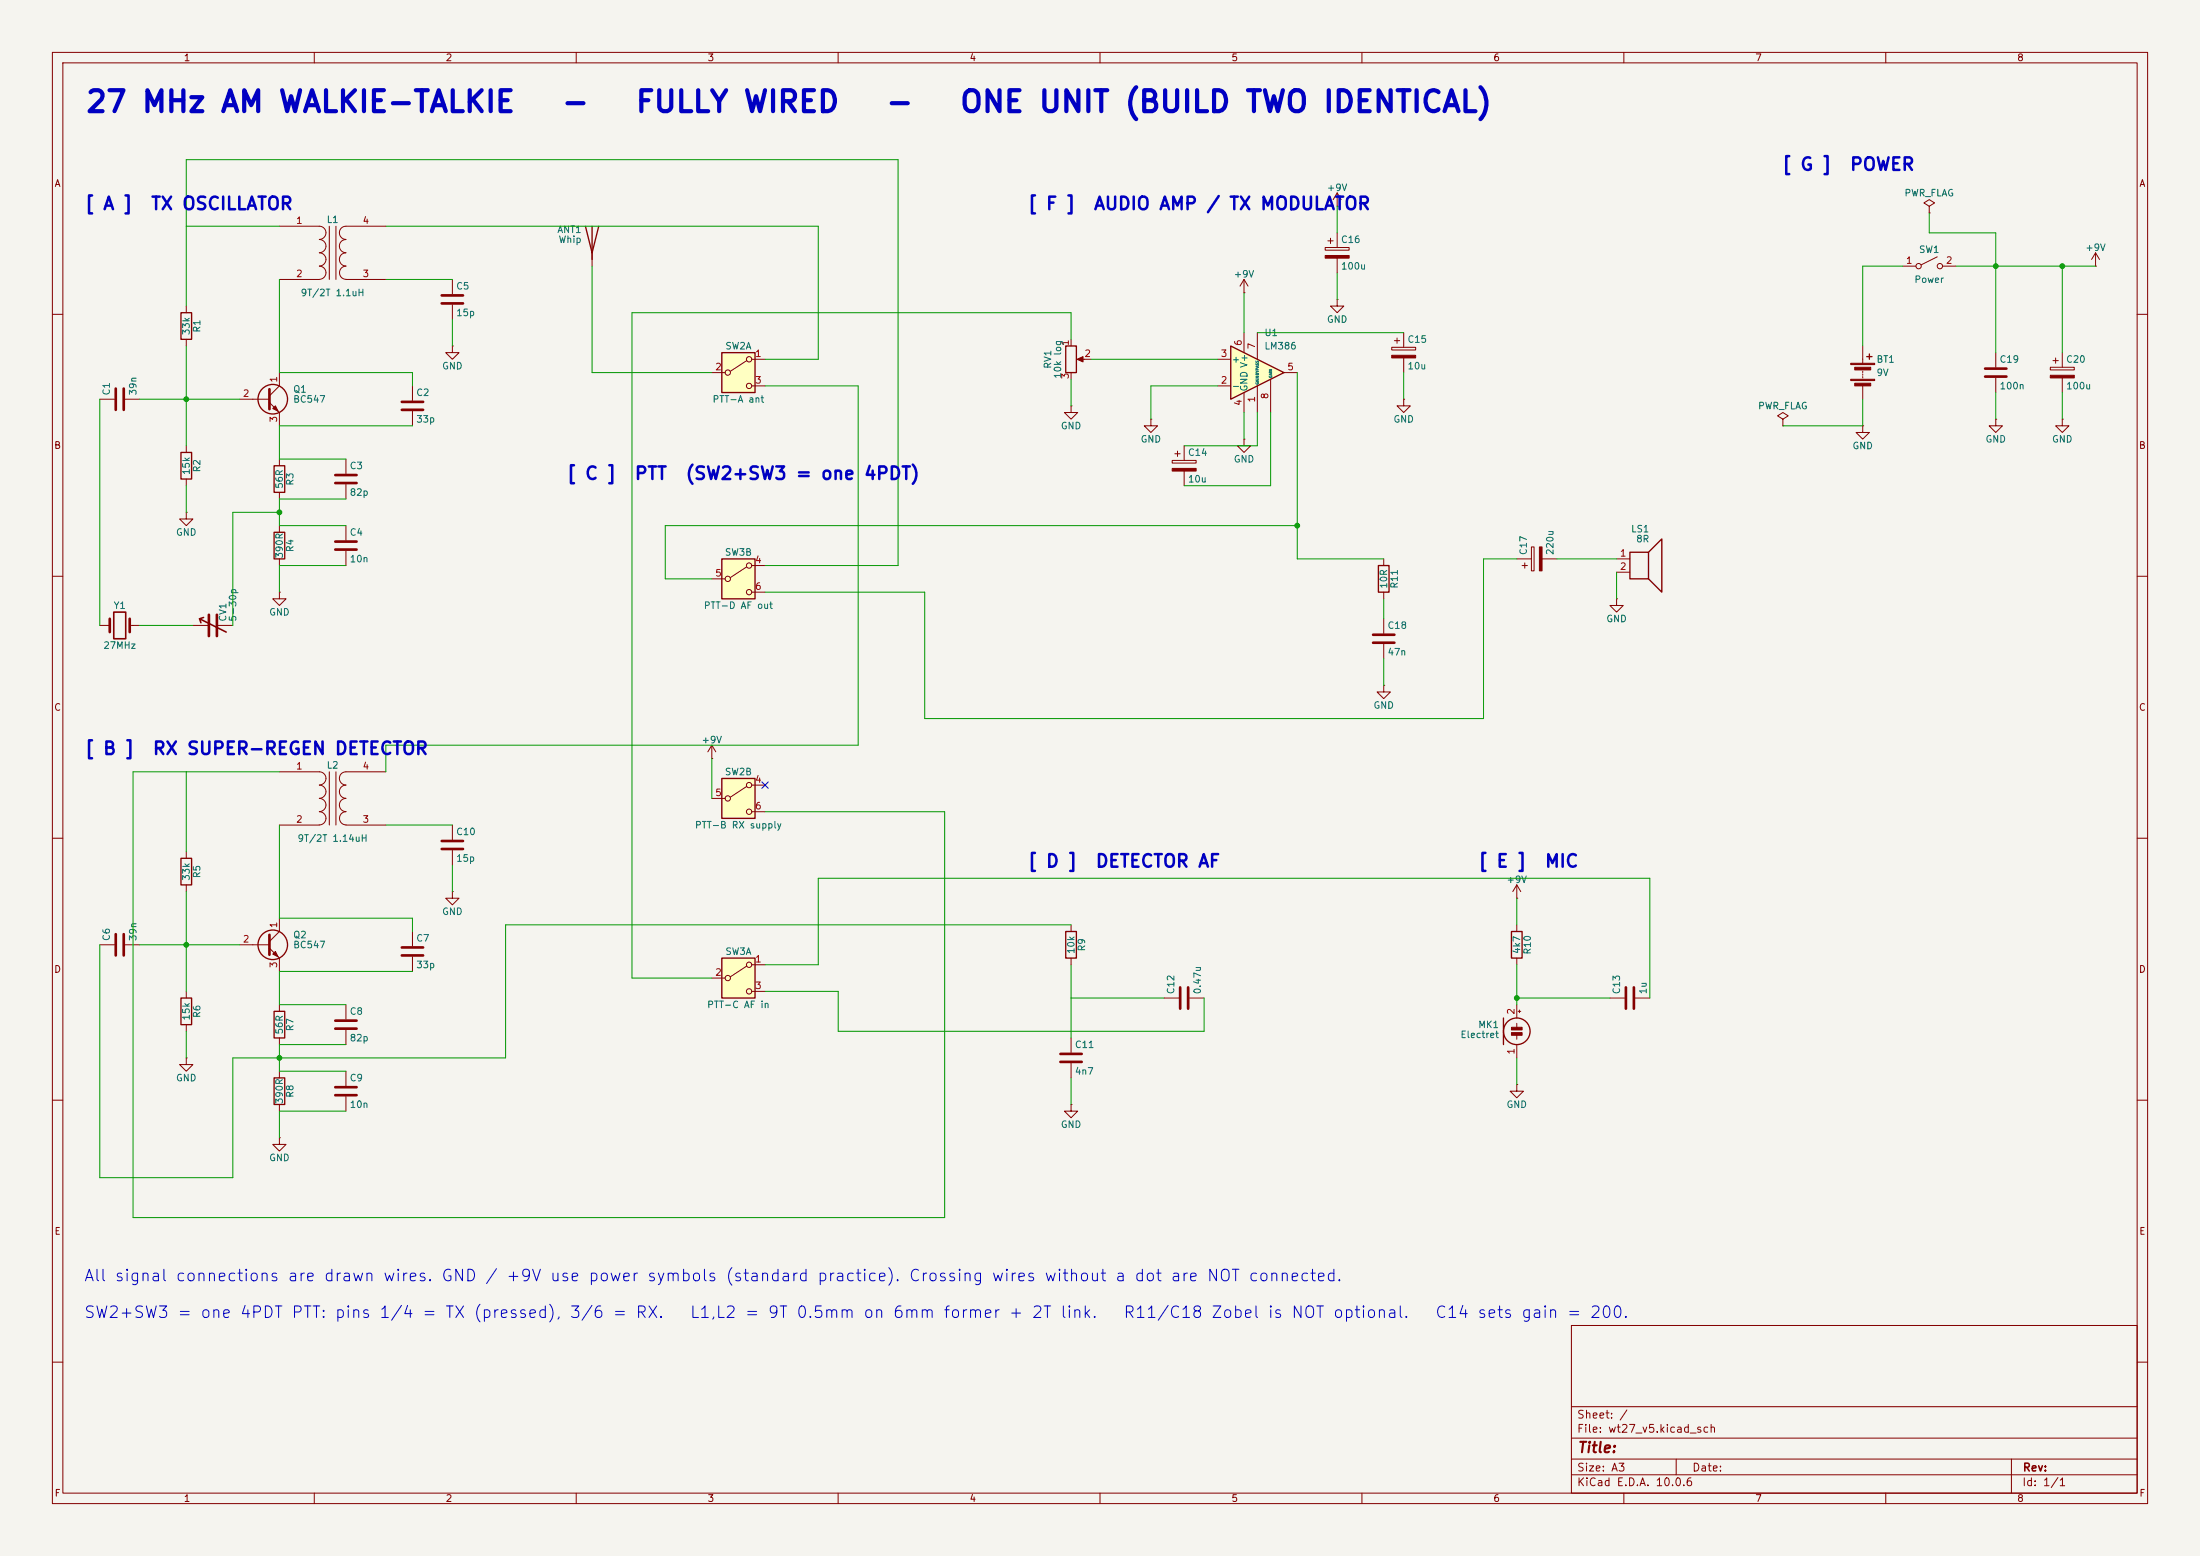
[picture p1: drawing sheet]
<svg xmlns="http://www.w3.org/2000/svg" width="420mm" height="297mm" viewBox="0 0 420 297" stroke-linecap="round" stroke-linejoin="round" font-family="sans-serif">
<path d="M0 0h420v297h-420z" fill="#f5f4ef" stroke="#f5f4ef" stroke-width=".19"/>
<g fill="none" stroke="#840000" stroke-width=".19">
<path d="M10 10h400v277h-400zM12 12h396v273h-396zM60 10v2M110 10v2M160 10v2M210 10v2M260 10v2M310 10v2M360 10v2M10 60h2M408 60h2M10 110h2"/>
<path d="M408 110h2M10 160h2M86.4 157.5v2.8M135.9 144.8h.1M135.9 142.2l-.8 1.3M135.9 142.2l.8 1.3M135.9 142.2v2.6M408 160h2M86.4 162.3v2.8M289.6 191.8v2.5M289.6 195.3v.8M289.6 197.6v.8"/>
<path d="M289.6 199.4v2.5M289.8 193h.5M290.1 192.8v.5M10 210h2M408 210h2M300 253h108v32h-108zM10 260h2M300 278.5h108M300 274.5h108M300 268.5h108M320 278.5v3M384 278.5v6.5"/>
<path d="M408 260h2M60 285v2M110 285v2M160 285v2M210 285v2M260 285v2M300 281.5h108M310 285v2M360 285v2"/>
</g>
<g fill="none" stroke="#840000" stroke-width=".25">
<path d="M287 194.3v5.1"/>
<circle cx="289.6" cy="196.8" r="2.54"/>
</g>
<g fill="#840000" stroke="#840000" stroke-width=".19">
<path d="M288.5 196.1h2.1v.5h-2.1z"/>
<path d="M288.5 197.1h2.1v.5h-2.1z"/>
</g>
<path d="M84.3 160.5h4.1M84.3 162.1h4.1" fill="none" stroke="#840000" stroke-width=".51"/>
<path d="M137.8 182.9h6.3v7.6h-6.3z" fill="#ffffc2"/>
<g fill="none" stroke="#840000" stroke-width=".19">
<path d="M368.3 39.4l1-.7-1-.6-1 .6 1 .7v1.2M237.5 55.9h.1M237.5 53.3l-.8 1.3M237.5 53.3l.8 1.3M237.5 53.3v2.6M363.2 50.8h2.6M368.3 40.6h.1M369.8 49l-3 1.5M370.8 50.8h2.6M135.9 186.7h2.5M142.5 184.4l-3.1 2M143.5 184.2h2.5"/>
<path d="M143.5 189.2h2.5M53.3 217.2v1.2h1.3l-1.3 1.3-1.2-1.3h1.2M53.3 217.2h.1M204.5 210.8v1.3h1.2l-1.2 1.3-1.3-1.3h1.3M204.5 210.8h.1"/>
<circle cx="366.3" cy="50.8" r=".51"/>
<circle cx="370.3" cy="50.8" r=".51"/>
<circle cx="138.9" cy="186.7" r=".51"/>
<circle cx="143" cy="184.2" r=".51"/>
<circle cx="143" cy="189.2" r=".51"/>
</g>
<path d="M137.8 182.9h6.3v7.6h-6.3z" fill="none" stroke="#840000" stroke-width=".25"/>
<path d="M137.8 106.7h6.3v7.6h-6.3z" fill="#ffffc2"/>
<g fill="none" stroke="#840000" stroke-width=".19">
<path d="M255.3 39.4h.1M255.3 36.8v2.6M255.3 36.8l-.8 1.3M255.3 36.8l.7 1.3M253 47.2h4.6v.6h-4.6zM253.5 46h1M254 45.5v1M255.3 57.2v1.2h1.2l-1.2 1.3-1.3-1.3h1.3M255.3 57.2h.1M255.3 44.5v2.7M255.3 49.3v2.8M400 50.8h.1"/>
<path d="M400 48.3l-.7 1.2M400 48.3l.8 1.2M400 48.3v2.5M204.5 64.8v1.2M204.5 71.1v1.3M206 68.6h2.3M265.7 66.3h4.6v.5h-4.6zM266.2 65h1M266.7 64.5v1M268 76.2v1.3h1.2l-1.2 1.2-1.3-1.2h1.3M268 76.2h.1M268 63.5v2.8"/>
<path d="M268 68.3v2.8M135.9 110.5h2.5M142.5 108.2l-3.1 2M143.5 108h2.5M143.5 113h2.5M264.2 106.7v1.3M264.2 113v1.3M264.2 118.1v2.8M289.6 106.7h2.8M290.6 108h1M291.1 107.4v1.1M292.4 104.4h.5v4.6h-.5z"/>
<path d="M294.4 106.7h2.8M308.6 106.7h2.5M308.6 109.2h2.5M264.2 130.8v1.3h1.2l-1.2 1.3-1.3-1.3h1.3M264.2 130.8h.1M264.2 122.9v2.8M53.3 147.3h7.7a1.26 1.26 0 0 1 1.2 1.3 1.26 1.26 0 0 1-1.2 1.2 1.27 1.27 0 0 1 1.2 1.3 1.27 1.27 0 0 1-1.2 1.3 1.27 1.27 0 0 1 1.2 1.3 1.27 1.27 0 0 1-1.2 1.2 1.27 1.27 0 0 1 1.2 1.3 1.27 1.27 0 0 1-1.2 1.3M53.3 157.5h7.7M62.9 147.3v10.2M64.1 147.3v10.2M66 149.9a1.25 1.25 0 0 0-1.2 1.2 1.25 1.25 0 0 0 1.2 1.3 1.27 1.27 0 0 0-1.2 1.2 1.27 1.27 0 0 0 1.2 1.3 1.27 1.27 0 0 0-1.2 1.3 1.27 1.27 0 0 0 1.3 1.3M66 157.5h7.7"/>
<path d="M73.7 147.3h-7.7a1.25 1.25 0 0 0-1.2 1.3 1.25 1.25 0 0 0 1.2 1.2M35.6 162.6v1.2M35.6 168.9v1.3M19 180.3h2.8M23.9 180.3h2.8M35.6 189.2v1.3M35.6 195.6v1.3M204.5 198.1v2.8M204.5 202.9v2.8M289.6 207v1.3h1.2l-1.2 1.3-1.3-1.3h1.3M289.6 207h.1"/>
<circle cx="138.9" cy="110.5" r=".51"/>
<circle cx="143" cy="113" r=".51"/>
<circle cx="143" cy="108" r=".51"/>
</g>
<path d="M203.5 66h2v5.1h-2zM137.8 106.7h6.3v7.6h-6.3zM263.1 108h2.1v5h-2.1zM311.1 105.4h3.6v5.1h-3.6zM314.7 105.4l2.5-2.5v10.1l-2.5-2.5M34.5 163.8h2.1v5.1h-2.1zM34.5 190.5h2.1v5.1h-2.1z" fill="none" stroke="#840000" stroke-width=".25"/>
<g fill="#840000" stroke="#840000" stroke-width=".19">
<path d="M205.6 68.6l1.2-.5v1z"/>
<path d="M253 48.8h4.6v.5h-4.6z"/>
<path d="M265.7 67.8h4.6v.5h-4.6z"/>
<path d="M293.9 104.4h.5v4.6h-.5z"/>
</g>
<path d="M262.1 121.2h4.1M262.1 122.7h4.1M22.1 178.3v4.1M23.6 178.3v4.1M202.4 201.2h4.1M202.4 202.7h4.1" fill="none" stroke="#840000" stroke-width=".51"/>
<path d="M137.8 67.3h6.3v7.6h-6.3z" fill="#ffffc2"/>
<g fill="none" stroke="#840000" stroke-width=".19">
<path d="M135.9 71.1h2.5M142.5 68.8l-3.1 2.1M143.5 68.6h2.5M143.5 73.7h2.5M223.8 87.9h4.5v.5h-4.5zM224.3 86.6h1M224.8 86.1v1M226.1 85.1v2.8M226.1 89.9v2.8M237.5 83.8v1.3h1.3l-1.3 1.3-1.3-1.3h1.3M237.5 83.8h.1M35.6 201.9v1.3h1.2l-1.2 1.3-1.3-1.3h1.3"/>
<path d="M35.6 201.9h.1"/>
<circle cx="138.9" cy="71.1" r=".51"/>
<circle cx="143" cy="68.6" r=".51"/>
<circle cx="143" cy="73.7" r=".51"/>
</g>
<path d="M137.8 67.3h6.3v7.6h-6.3z" fill="none" stroke="#840000" stroke-width=".25"/>
<path d="M223.8 89.4h4.5v.5h-4.5z" fill="#840000" stroke="#840000" stroke-width=".19"/>
<path d="M234.9 66l10.2 5.1-10.2 5.1z" fill="#ffffc2"/>
<g fill="none" stroke="#840000" stroke-width=".25">
<path d="M234.9 66l10.2 5.1-10.2 5.1zM52.3 193h2.1v5.1h-2.1zM52.3 205.7h2.1v5.1h-2.1z"/>
<circle cx="52.1" cy="180.3" r="2.82"/>
</g>
<g fill="none" stroke="#840000" stroke-width=".19">
<path d="M204.5 77.5v1.2h1.2l-1.2 1.3-1.3-1.3h1.3M204.5 77.5h.1M232.4 73.7h2.5M232.4 68.6h2.5M237.5 63.5v3.8M237.5 74.9v3.8M240 63.5v5.1M240 73.7v5M242.6 72.4v6.3M245.1 71.1h2.5M219.7 80v1.3h1.3l-1.3 1.3-1.3-1.3h1.3M219.7 80h.1"/>
<path d="M53.3 175.3v2.5l-1.9 1.9M45.7 180.3h5.7M51.4 181l1.9 1.9v2.5M53.3 191.8v1.2M53.3 198.1v1.3M66 191.8v2.8M66 196.6v2.8M53.3 204.5v1.2M53.3 210.8v1.3M66 204.5v2.8M66 209.3v2.8"/>
</g>
<path d="M51.4 178.4v3.8M64 194.8h4.1M64 196.3h4.1M64 207.5h4.1M64 209h4.1" fill="none" stroke="#840000" stroke-width=".51"/>
<path d="M52.1 182.1l.5-.5 .5 1z" fill="#840000" stroke="#840000" stroke-width=".19"/>
<path d="M137.8 148.6h6.3v7.6h-6.3z" fill="#ffffc2"/>
<g fill="none" stroke="#840000" stroke-width=".19">
<path d="M35.6 58.4v1.3M53.3 43.2h7.7a1.26 1.26 0 0 1 1.2 1.2 1.26 1.26 0 0 1-1.2 1.3 1.27 1.27 0 0 1 1.2 1.3 1.27 1.27 0 0 1-1.2 1.2 1.27 1.27 0 0 1 1.2 1.3 1.27 1.27 0 0 1-1.2 1.3 1.27 1.27 0 0 1 1.2 1.3 1.27 1.27 0 0 1-1.2 1.2M53.3 53.3h7.7M62.9 43.2v10.1M64.1 43.2v10.1M66 45.7a1.25 1.25 0 0 0-1.2 1.3 1.25 1.25 0 0 0 1.2 1.2 1.27 1.27 0 0 0-1.2 1.3 1.27 1.27 0 0 0 1.2 1.3 1.27 1.27 0 0 0-1.2 1.3 1.27 1.27 0 0 0 1.3 1.2M66 53.3h7.7M73.7 43.2h-7.7a1.25 1.25 0 0 0-1.2 1.2 1.25 1.25 0 0 0 1.2 1.3M86.4 53.3v2.8M86.4 58.2v2.8M113 48.3v2.5M19 76.2h2.8"/>
<path d="M23.9 76.2h2.8M35.6 64.8v1.2M45.7 76.2h5.7M51.4 76.8l1.9 1.9v2.6M53.3 71.1v2.6l-1.9 1.9M78.7 73.7v2.8M78.7 78.5v2.8M86.4 66v1.3h1.2l-1.2 1.3-1.3-1.3h1.3M86.4 66h.1M355.6 66v3.3M355.6 70.9v.2M355.6 71.4v.2"/>
<path d="M355.6 71.9v.2M355.6 73.7v2.5M381 67.3v2.8M381 72.1v2.8M391.4 70.1h4.6v.5h-4.6zM391.9 68.8h1M392.4 68.3v1M393.7 67.3v2.8M393.7 72.1v2.8M35.6 97.8v1.3h1.2l-1.2 1.2-1.3-1.2h1.3M35.6 97.8h.1M35.6 85.1v1.3"/>
<path d="M35.6 91.4v1.3M53.3 87.6v1.3M53.3 94v1.3M66 87.6v2.8M66 92.5v2.8M340.4 80l1-.6-1-.7-1.1 .7 1.1 .6v1.3M340.4 81.3h.1M355.6 81.3v1.3h1.3l-1.3 1.2-1.3-1.2h1.3M355.6 81.3h.1M381 80v1.3h1.3l-1.3 1.3-1.3-1.3h1.3M381 80h.1M393.7 80v1.3h1.3l-1.3 1.3-1.3-1.3h1.3"/>
<path d="M393.7 80h.1M19 119.4h2M24.8 119.4h1.9M36.8 119.4h3.1M41.4 119.4h3M53.3 113v1.3h1.3l-1.3 1.3-1.2-1.3h1.2M53.3 113h.1M53.3 100.3v1.3M53.3 106.7v1.3M66 100.3v2.8M66 105.2v2.8M308.6 114.3v1.3h1.3l-1.3 1.2-1.3-1.2h1.3"/>
<path d="M308.6 114.3h.1M135.9 152.4h2.5M142.5 150.1l-3.1 2M143.5 149.9h2.5M143.5 154.9h2.5M78.7 177.8v2.8M86.4 170.2v1.3h1.2l-1.2 1.2-1.3-1.2h1.3M86.4 170.2h.1M204.5 176.5v1.3M289.6 171.5h.1M289.6 168.9l-.8 1.3M289.6 168.9l.7 1.3"/>
<path d="M289.6 168.9v2.6M289.6 176.5v1.3M78.7 182.6v2.8M204.5 182.9v1.3M222.2 190.5h2.8M227.1 190.5h2.8M289.6 182.9v1.3M307.3 190.5h2.8M312.2 190.5h2.8"/>
<circle cx="138.9" cy="152.4" r=".51"/>
<circle cx="143" cy="154.9" r=".51"/>
<circle cx="143" cy="149.9" r=".51"/>
</g>
<g fill="none" stroke="#840000" stroke-width=".25">
<path d="M34.5 59.7h2.1v5.1h-2.1zM111.8 43.2l1.2 5.1 1.3-5.1M113 43.2v6.3M356.4 68.1h1M356.9 67.6v1M34.5 86.4h2.1v5h-2.1zM52.3 88.9h2.1v5.1h-2.1zM52.3 101.6h2.1v5.1h-2.1zM137.8 148.6h6.3v7.6h-6.3zM203.5 177.8h2v5.1h-2zM288.5 177.8h2.1v5.1h-2.1z"/>
<circle cx="52.1" cy="76.2" r="2.82"/>
</g>
<g fill="none" stroke="#840000" stroke-width=".51">
<path d="M84.3 56.4h4.1M84.3 57.9h4.1M22.1 74.2v4M23.6 74.2v4M51.4 74.3v3.8M76.7 76.7h4.1M76.7 78.2h4.1M379 70.4h4M379 71.9h4M64 90.7h4.1M64 92.2h4.1M21 118.1v2.6"/>
<path d="M24.8 118.1v2.6M39.9 117.3v4.1M41.4 117.3v4.1M64 103.4h4.1M64 104.9h4.1M76.7 180.8h4.1M76.7 182.4h4.1M225.3 188.5v4M226.8 188.5v4M310.4 188.5v4M311.9 188.5v4"/>
</g>
<g fill="#840000" stroke="#840000" stroke-width=".19">
<path d="M353.3 69.3h4.6v.3h-4.6z"/>
<path d="M353.3 72.4h4.6v.2h-4.6z"/>
<path d="M354.1 70.1h3v.5h-3z"/>
<path d="M354.1 73.2h3v.5h-3z"/>
<path d="M391.4 71.6h4.6v.5h-4.6z"/>
<path d="M52.1 78l.5-.5 .5 1z"/>
</g>
<path d="M21.7 116.8h2.3v5.1h-2.3zM38.1 118.1l5.1 2.6M38.1 118.1l.3 .8M38.9 117.9l-.8 .2" fill="none" stroke="#840000" stroke-width=".3"/>
<g fill="none" stroke="#009600" stroke-width=".19">
<path d="M255.3 39.4v5.1M35.6 58.4v-27.9h135.8v77.5h-25.4M35.6 43.2h17.7M53.3 53.3v17.8h25.4v2.6M73.7 43.2h82.5v25.4h-10.2M73.7 53.3h12.7M113 50.8v20.3h22.9M237.5 55.9v7.6M255.3 52.1v5.1M363.2 50.8h-7.6v15.2M368.3 40.6v3.9h12.7v22.8M373.4 50.8h26.6"/>
<path d="M393.7 50.8v16.5M19 76.2v43.2M26.7 76.2h19M35.6 66v19.1M86.4 61v5M146 73.7h17.8v68.5h-90.1v5.1M204.5 64.8v-5.1h-83.9v127h15.3M204.5 72.4v5.1M208.3 68.6h24.1M232.4 73.7h-12.7v6.3M237.5 78.7v5.1M240 63.5h28"/>
<path d="M240 78.7v6.4h-13.9M242.6 78.7v14h-16.5M247.6 71.1v35.6h16.6M268 71.1v5.1M355.6 76.2v5.1h-15.2M381 74.9v5.1M393.7 74.9v5.1M35.6 92.7v5.1M53.3 97.8h-8.9v21.6M66 95.3h-12.7v5h12.7M78.7 81.3h-25.4v6.3h12.7M26.7 119.4h10.1"/>
<path d="M66 108h-12.7v5M247.6 100.3h-120.6v10.2h8.9M264.2 114.3v3.8M289.6 106.7h-6.4v30.5h-106.7v-24.2h-30.5M297.2 106.7h11.4M308.6 109.2v5.1M264.2 125.7v5.1M35.6 147.3v15.3M53.3 147.3h-27.9v85.1h154.9v-77.5h-34.3M53.3 157.5v17.8h25.4v2.5M73.7 157.5h12.7M135.9 144.8v7.6"/>
<path d="M35.6 170.2v19M86.4 165.1v5.1M204.5 176.5h-108v25.4h-52.1v22.9h-25.4v-44.5M289.6 171.5v5M26.7 180.3h19M35.6 196.9v5M66 199.4h-12.7v5.1h12.7M78.7 185.4h-25.4v6.4h12.7M146 184.2h10.2v-16.6h158.8v22.9M146 189.2h14v7.7h69.9v-6.4M204.5 184.2v13.9M204.5 190.5h17.7"/>
<path d="M289.6 184.2v7.6M289.6 190.5h17.7M66 212.1h-12.7v5.1M204.5 205.7v5.1M289.6 201.9v5.1"/>
</g>
<path d="M145.4 149.3l1.3 1.2M146.7 149.3l-1.3 1.2" fill="none" stroke="#000084" stroke-width=".19"/>
<g fill="#009600" stroke="#009600" stroke-width=".19">
<circle cx="53.3" cy="201.9" r=".46"/>
<circle cx="35.6" cy="180.3" r=".46"/>
<circle cx="247.6" cy="100.3" r=".46"/>
<circle cx="393.7" cy="50.8" r=".46"/>
<circle cx="381" cy="50.8" r=".46"/>
<circle cx="35.6" cy="76.2" r=".46"/>
<circle cx="289.6" cy="190.5" r=".46"/>
<circle cx="53.3" cy="97.8" r=".46"/>
</g>
<g font-size="4" fill="#0000c2">
<text x="16.1" y="22.4">27 MHz AM WALKIE-TALKIE</text>
<text x="107" y="22.4">-</text>
<text x="121.1" y="22.4">FULLY WIRED</text>
<text x="168.9" y="22.4">-</text>
<text x="183" y="22.4">ONE UNIT (BUILD TWO IDENTICAL)</text>
</g>
<g font-size="2.4" fill="#0000c2">
<text x="340.1" y="33.2">[ G ]</text>
<text x="353" y="33.2">POWER</text>
<text x="16.1" y="40.7">[ A ]</text>
<text x="28.6" y="40.7">TX OSCILLATOR</text>
<text x="196.1" y="40.7">[ F ]</text>
<text x="208.6" y="40.7">AUDIO AMP / TX MODULATOR</text>
<text x="108.1" y="92.2">[ C ]</text>
<text x="121" y="92.2">PTT</text>
<text x="130.7" y="92.2">(SW2+SW3 = one</text>
<text x="164.8" y="92.2">4PDT)</text>
<text x="16.1" y="144.7">[ B ]</text>
<text x="29" y="144.7">RX SUPER-REGEN DETECTOR</text>
<text x="196.1" y="166.2">[ D ]</text>
<text x="209" y="166.2">DETECTOR AF</text>
<text x="282.1" y="166.2">[ E ]</text>
<text x="294.8" y="166.2">MIC</text>
</g>
<g font-size="2.2" fill="#0000c2">
<text x="15.9" y="245.1">All signal connections are drawn wires. GND / +9V use power symbols (standard practice). Crossing wires without a dot are NOT connected.</text>
<text x="15.9" y="252.1">SW2+SW3 = one 4PDT PTT: pins 1/4 = TX (pressed), 3/6 = RX.</text>
<text x="131.5" y="252.1">L1,L2 = 9T 0.5mm on 6mm former + 2T link.</text>
<text x="214.3" y="252.1">R11/C18 Zobel is NOT optional.</text>
<text x="273.8" y="252.1">C14 sets gain = 200.</text>
</g>
<text font-size="2" fill="#840000" x="301" y="277.8">Title:</text>
<g font-size="1.5" fill="#840000">
<text x="300.9" y="273.8">File: wt27_v5.kicad_sch</text>
<text x="300.9" y="271.1">Sheet: /</text>
<text x="300.9" y="281.2">Size: A3</text>
<text x="322.9" y="281.2">Date:</text>
<text x="386" y="281.2">Rev:</text>
<text x="300.9" y="284">KiCad E.D.A. 10.0.6</text>
<text x="385.9" y="284">Id: 1/1</text>
</g>
<g font-size="1.3" fill="#840000">
<text x="35" y="12">1</text>
<text x="85" y="12">2</text>
<text x="135" y="12">3</text>
<text x="185" y="12">4</text>
<text x="235" y="12">5</text>
<text x="285" y="12">6</text>
<text x="335" y="12">7</text>
<text x="385" y="12">8</text>
<text x="10.3" y="36">A</text>
<text x="408.3" y="36">A</text>
<text x="10.2" y="86">B</text>
<text x="408.2" y="86">B</text>
<text x="10.2" y="136">C</text>
<text x="408.2" y="136">C</text>
<text x="10.2" y="186">D</text>
<text x="408.2" y="186">D</text>
<text x="10.3" y="236">E</text>
<text x="408.3" y="236">E</text>
<text x="10.3" y="286">F</text>
<text x="35" y="287">1</text>
<text x="85" y="287">2</text>
<text x="135" y="287">3</text>
<text x="185" y="287">4</text>
<text x="235" y="287">5</text>
<text x="285" y="287">6</text>
<text x="335" y="287">7</text>
<text x="385" y="287">8</text>
<text x="408.3" y="286">F</text>
</g>
<g font-size="1.3" fill="#006464">
<text x="253.2" y="36.8">+9V</text>
<text x="363.5" y="37.8">PWR_FLAG</text>
<text x="62.3" y="42.9">L1</text>
<text x="106.3" y="44.8">ANT1</text>
<text x="106.5" y="46.7">Whip</text>
<text x="255.9" y="46.7">C16</text>
<text x="235.4" y="53.3">+9V</text>
<text x="255.9" y="51.8">100u</text>
<text x="366.2" y="48.6">SW1</text>
<text x="398" y="48.2">+9V</text>
<text x="57.3" y="56.8">9T/2T 1.1uH</text>
<text x="87" y="55.6">C5</text>
<text x="365.4" y="54.3">Power</text>
<text x="36.5" y="64.1" transform="rotate(-90 36.5 64.1)">33k</text>
<text x="38.6" y="63.6" transform="rotate(-90 38.6 63.6)">R1</text>
<text x="87" y="60.7">15p</text>
<text x="241.3" y="64.5">U1</text>
<text x="253.2" y="61.9">GND</text>
<text x="268.6" y="65.7">C15</text>
<text x="84.3" y="70.8">GND</text>
<text x="138.4" y="67">SW2A</text>
<text x="201" y="70.5" transform="rotate(-90 201 70.5)">RV1</text>
<text x="235.1" y="69.5">+</text>
<text x="241.3" y="67">LM386</text>
<text x="268.6" y="70.8">10u</text>
<text x="358.1" y="69.5">BT1</text>
<text x="381.6" y="69.5">C19</text>
<text x="394.3" y="69.5">C20</text>
<text x="21.3" y="75.6" transform="rotate(-90 21.3 75.6)">C1</text>
<text x="26.4" y="75.6" transform="rotate(-90 26.4 75.6)">39n</text>
<text x="55.9" y="75.3">Q1</text>
<text x="55.9" y="77.2">BC547</text>
<text x="79.4" y="75.9">C2</text>
<text x="135.9" y="77.2">PTT-A ant</text>
<text x="202.9" y="72.4" transform="rotate(-90 202.9 72.4)">10k log</text>
<text x="235.1" y="74.6">-</text>
<text x="238.5" y="74.8" transform="rotate(-90 238.5 74.8)">GND V+</text>
<text x="358.1" y="72.1">9V</text>
<text x="381.6" y="74.6">100n</text>
<text x="394.3" y="74.6">100u</text>
<text x="79.4" y="81">33p</text>
<text x="202.4" y="82.2">GND</text>
<text x="265.9" y="81">GND</text>
<text x="335.5" y="78.4">PWR_FLAG</text>
<text x="66.7" y="89.9">C3</text>
<text x="217.6" y="84.8">GND</text>
<text x="226.7" y="87.3">C14</text>
<text x="235.4" y="88.6">GND</text>
<text x="353.5" y="86.1">GND</text>
<text x="378.9" y="84.8">GND</text>
<text x="391.6" y="84.8">GND</text>
<text x="36.5" y="90.8" transform="rotate(-90 36.5 90.8)">15k</text>
<text x="38.6" y="90.3" transform="rotate(-90 38.6 90.3)">R2</text>
<text x="54.3" y="93.4" transform="rotate(-90 54.3 93.4)">56R</text>
<text x="56.3" y="92.8" transform="rotate(-90 56.3 92.8)">R3</text>
<text x="66.7" y="94.9">82p</text>
<text x="226.7" y="92.4">10u</text>
<text x="311.3" y="101.9">LS1</text>
<text x="33.5" y="102.6">GND</text>
<text x="54.3" y="106.7" transform="rotate(-90 54.3 106.7)">390R</text>
<text x="56.3" y="105.5" transform="rotate(-90 56.3 105.5)">R4</text>
<text x="66.7" y="102.6">C4</text>
<text x="66.7" y="107.6">10n</text>
<text x="138.3" y="106.4">SW3B</text>
<text x="291.8" y="106.1" transform="rotate(-90 291.8 106.1)">C17</text>
<text x="296.9" y="106.1" transform="rotate(-90 296.9 106.1)">220u</text>
<text x="312.2" y="103.8">8R</text>
<text x="265.1" y="112.5" transform="rotate(-90 265.1 112.5)">10R</text>
<text x="267.2" y="112.5" transform="rotate(-90 267.2 112.5)">R11</text>
<text x="21.6" y="116.5">Y1</text>
<text x="43.5" y="118.8" transform="rotate(-90 43.5 118.8)">CV1</text>
<text x="45.4" y="118.8" transform="rotate(-90 45.4 118.8)">5-30p</text>
<text x="51.3" y="117.8">GND</text>
<text x="134.3" y="116.5">PTT-D AF out</text>
<text x="306.5" y="119.1">GND</text>
<text x="19.6" y="124.2">27MHz</text>
<text x="264.8" y="120.3">C18</text>
<text x="264.8" y="125.4">47n</text>
<text x="262.1" y="135.6">GND</text>
<text x="133.8" y="142.2">+9V</text>
<text x="62.3" y="147">L2</text>
<text x="138.3" y="148.3">SW2B</text>
<text x="56.7" y="161">9T/2T 1.14uH</text>
<text x="87" y="159.7">C10</text>
<text x="132.6" y="158.4">PTT-B RX supply</text>
<text x="38.6" y="167.7" transform="rotate(-90 38.6 167.7)">R5</text>
<text x="87" y="164.8">15p</text>
<text x="36.5" y="168.2" transform="rotate(-90 36.5 168.2)">33k</text>
<text x="287.5" y="168.9">+9V</text>
<text x="21.3" y="179.7" transform="rotate(-90 21.3 179.7)">C6</text>
<text x="26.4" y="179.7" transform="rotate(-90 26.4 179.7)">39n</text>
<text x="55.9" y="179.4">Q2</text>
<text x="84.3" y="175">GND</text>
<text x="55.9" y="181.3">BC547</text>
<text x="79.4" y="180">C7</text>
<text x="79.4" y="185.1">33p</text>
<text x="138.4" y="182.6">SW3A</text>
<text x="205.4" y="182.2" transform="rotate(-90 205.4 182.2)">10k</text>
<text x="207.5" y="181.7" transform="rotate(-90 207.5 181.7)">R9</text>
<text x="290.5" y="182.2" transform="rotate(-90 290.5 182.2)">4k7</text>
<text x="292.6" y="182.3" transform="rotate(-90 292.6 182.3)">R10</text>
<text x="224.5" y="189.9" transform="rotate(-90 224.5 189.9)">C12</text>
<text x="229.6" y="189.9" transform="rotate(-90 229.6 189.9)">0.47u</text>
<text x="309.6" y="189.9" transform="rotate(-90 309.6 189.9)">C13</text>
<text x="314.7" y="189.9" transform="rotate(-90 314.7 189.9)">1u</text>
<text x="36.5" y="194.9" transform="rotate(-90 36.5 194.9)">15k</text>
<text x="38.6" y="194.4" transform="rotate(-90 38.6 194.4)">R6</text>
<text x="54.3" y="197.6" transform="rotate(-90 54.3 197.6)">56R</text>
<text x="56.3" y="196.9" transform="rotate(-90 56.3 196.9)">R7</text>
<text x="66.7" y="194">C8</text>
<text x="134.9" y="192.7">PTT-C AF in</text>
<text x="282.1" y="196.5">MK1</text>
<text x="66.7" y="199.1">82p</text>
<text x="205.1" y="200.4">C11</text>
<text x="278.7" y="198.4">Electret</text>
<text x="33.5" y="206.7">GND</text>
<text x="56.3" y="209.6" transform="rotate(-90 56.3 209.6)">R8</text>
<text x="66.7" y="206.7">C9</text>
<text x="205.1" y="205.4">4n7</text>
<text x="54.3" y="210.9" transform="rotate(-90 54.3 210.9)">390R</text>
<text x="66.7" y="211.8">10n</text>
<text x="202.4" y="215.6">GND</text>
<text x="287.5" y="211.8">GND</text>
<text x="51.3" y="221.9">GND</text>
</g>
<g font-size="1.3" fill="#a90000">
<text x="56.4" y="43">1</text>
<text x="69.1" y="43">4</text>
<text x="56.4" y="53.2">2</text>
<text x="69.1" y="53.2">3</text>
<text x="363.8" y="50.7">1</text>
<text x="371.4" y="50.7">2</text>
<text x="136.4" y="71">2</text>
<text x="144" y="68.4">1</text>
<text x="204.3" y="66.1" transform="rotate(-90 204.3 66.1)">1</text>
<text x="206.9" y="68.4">2</text>
<text x="232.9" y="68.4">3</text>
<text x="237.4" y="66.1" transform="rotate(-90 237.4 66.1)">6</text>
<text x="239.9" y="66.8" transform="rotate(-90 239.9 66.8)">7</text>
<text x="245.6" y="71">5</text>
<text x="46.3" y="76.1">2</text>
<text x="53.2" y="73.1" transform="rotate(-90 53.2 73.1)">1</text>
<text x="144" y="73.5">3</text>
<text x="204.3" y="72.5" transform="rotate(-90 204.3 72.5)">3</text>
<text x="232.9" y="73.5">2</text>
<text x="237.4" y="77.6" transform="rotate(-90 237.4 77.6)">4</text>
<text x="239.9" y="76.9" transform="rotate(-90 239.9 76.9)">1</text>
<text x="242.4" y="76.3" transform="rotate(-90 242.4 76.3)">8</text>
<text x="53.2" y="80.7" transform="rotate(-90 53.2 80.7)">3</text>
<text x="144" y="107.8">4</text>
<text x="309.1" y="106.5">1</text>
<text x="136.4" y="110.4">5</text>
<text x="144" y="112.9">6</text>
<text x="309.1" y="109.1">2</text>
<text x="56.4" y="147.2">1</text>
<text x="69.1" y="147.2">4</text>
<text x="144" y="149.7">4</text>
<text x="136.4" y="152.3">5</text>
<text x="144" y="154.8">6</text>
<text x="56.4" y="157.3">2</text>
<text x="69.1" y="157.3">3</text>
<text x="53.2" y="177.3" transform="rotate(-90 53.2 177.3)">1</text>
<text x="46.3" y="180.2">2</text>
<text x="53.2" y="184.9" transform="rotate(-90 53.2 184.9)">3</text>
<text x="144" y="184">1</text>
<text x="136.4" y="186.6">2</text>
<text x="144" y="189.1">3</text>
<text x="289.4" y="193.8" transform="rotate(-90 289.4 193.8)">2</text>
<text x="289.4" y="201.4" transform="rotate(-90 289.4 201.4)">1</text>
</g>
<g font-size=".5" fill="#006464">
<text x="240.4" y="73.5" transform="rotate(-90 240.4 73.5)">GAINBYPASS</text>
<text x="243" y="72.2" transform="rotate(-90 243 72.2)">GAIN</text>
</g>
</svg>
